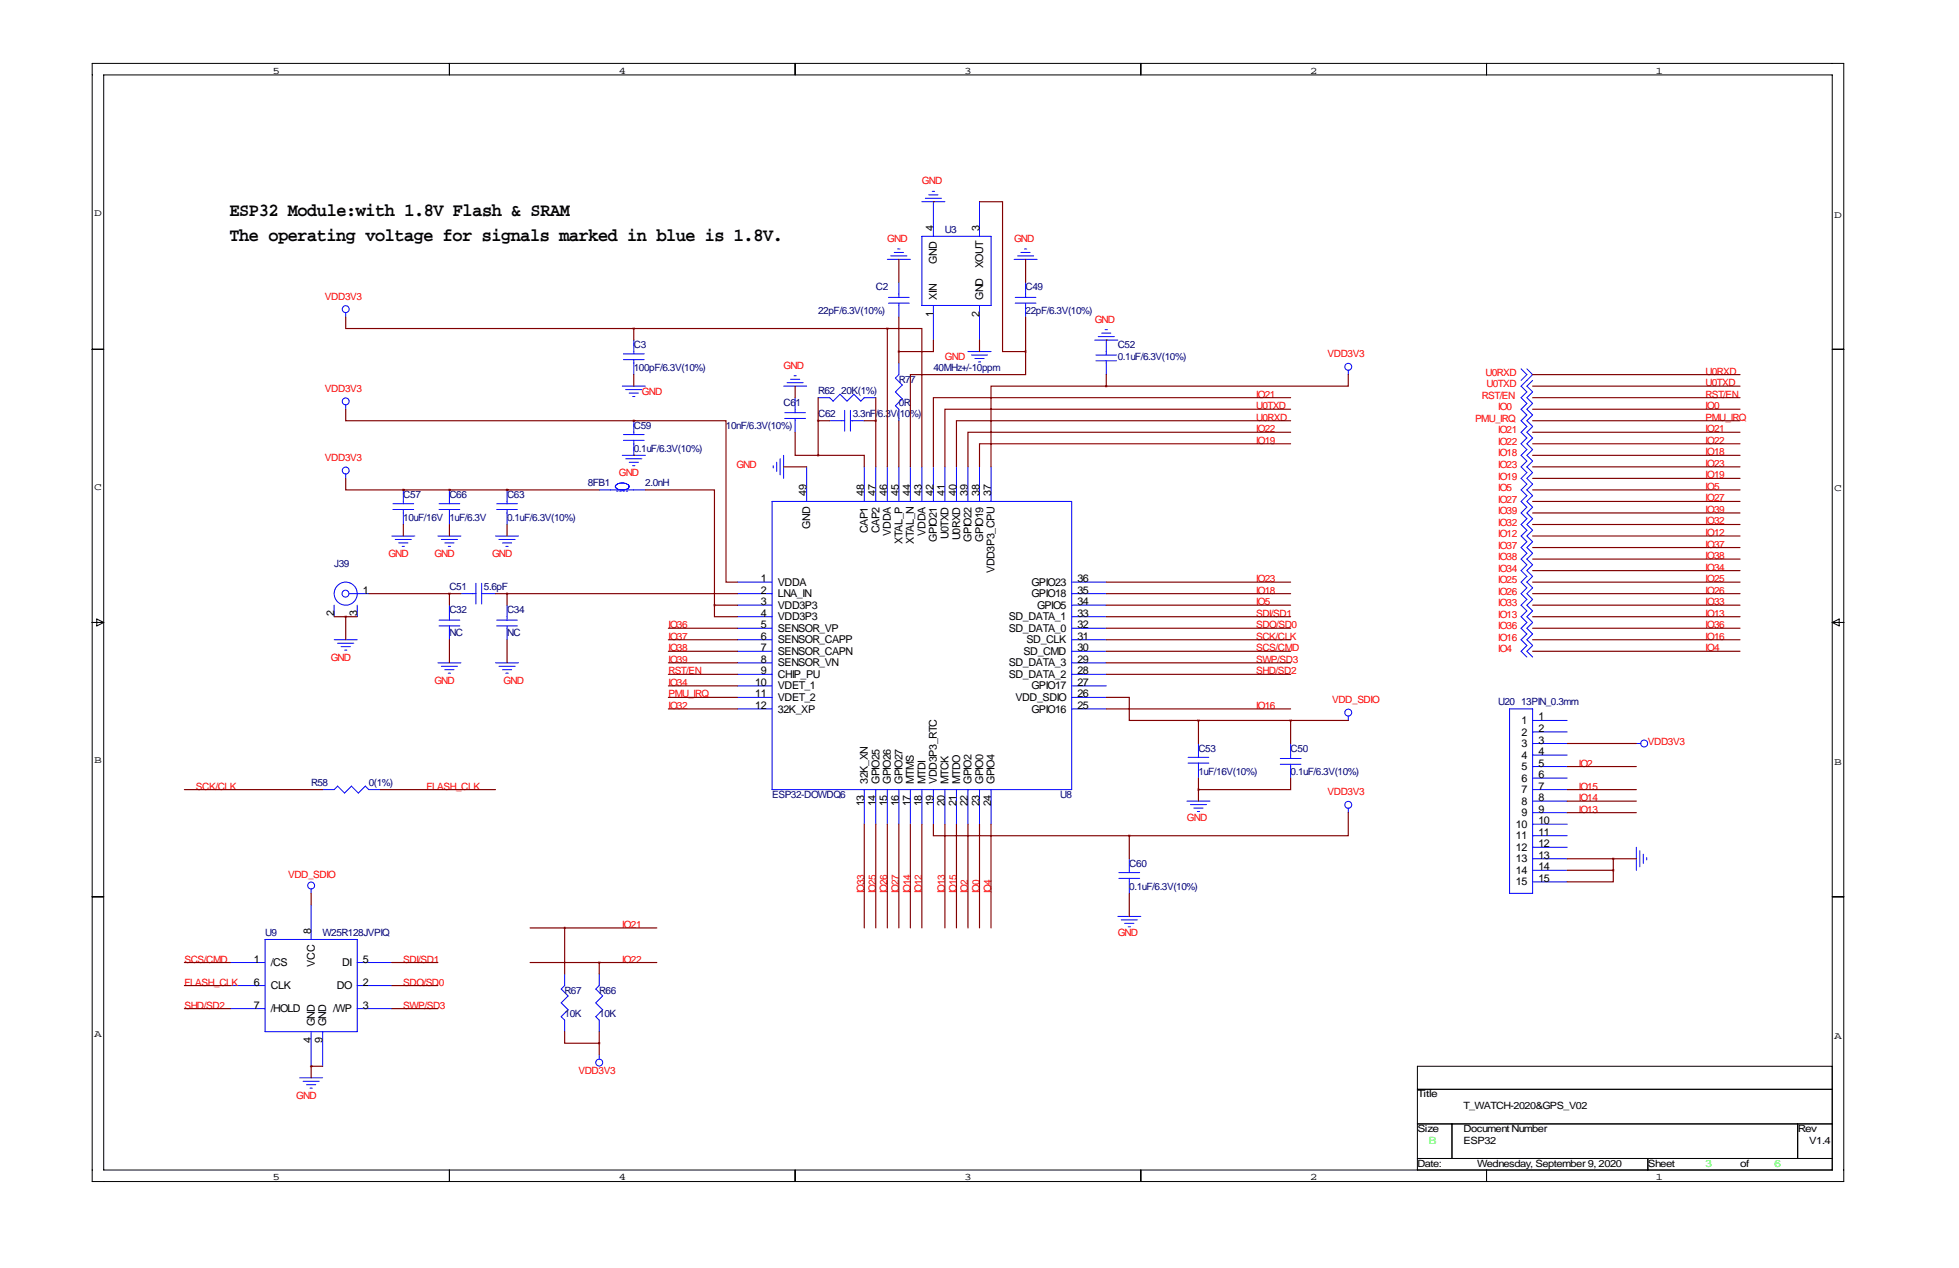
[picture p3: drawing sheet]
<svg xmlns="http://www.w3.org/2000/svg" width="432mm" height="279mm" viewBox="0 0 432 279" stroke-linecap="round" stroke-linejoin="round" font-family="sans-serif">
<g fill="none" stroke="#000" stroke-width=".22">
<path d="M20.3 14h386.1v246.3h-386.1zM22.9 16.5h381v241.3h-381zM99.1 14v2.5M175.3 14v2.5M251.5 14v2.5M327.7 14v2.5M20.3 77h2.6M403.9 77h2.5M20.3 137.2h2.6M21.3 136.4l1.6 .8-1.6 .7zM403.9 137.2h2.5M403.9 137.2l1.5-.8v1.5z"/>
<path d="M20.3 197.6h2.6M403.9 197.6h2.5M403.9 234.9h-91.5v22.9M99.1 257.8v2.5M175.3 257.8v2.5M251.5 257.8v2.5M312.4 240h91.5M312.4 247.6h91.5M312.4 255.3h91.5M320 247.6v7.7M327.7 257.8v2.5M363.2 255.3v2.5"/>
<path d="M396.2 247.6v7.7"/>
</g>
<g fill="none" stroke="#00f" stroke-width=".22">
<path d="M195.6 57.2h5.1M196.3 56.4h3.6M197.1 55.6h2M197.9 54.9h.5M203.2 52.1h15.2v15.2h-15.2zM203.2 44.4h5.1M204 43.7h3.5M204.7 42.9h2.1M205.5 42.2h.5M205.7 44.4v7.7M215.9 44.4v7.7M223.5 57.2h5.1"/>
<path d="M224.3 56.4h3.5M225 55.6h2.1M225.8 54.9h.5M76.2 68.8v1M137.4 79.2h4.6M137.4 78h4.6M139.7 74.9v3.1M139.7 79.2v3.3M195.8 65.5h4.6M195.8 66.8h4.6M198.1 62.2v3.3M198.1 66.8v3"/>
<path d="M205.7 67.3v7.6M213.4 77.5h5M214.1 78.2h3.6M214.9 79h2M215.6 79.8h.6M215.9 67.3v7.6M223.8 65.5h4.5M223.8 66.8h4.5M226.1 62.2v3.3M226.1 66.8v3M241.3 74.9h5.1M241.6 78.2h4.5"/>
<path d="M241.6 79.5h4.5M242.1 74.2h3.5M242.8 73.4h2.1M243.6 72.6h.5M243.8 74.9v3.3M243.8 79.5v3M76.2 89.2v1M137.2 85.1h5M137.4 97h4.6M137.4 95.8h4.6M137.9 85.9h3.6M138.7 86.6h2"/>
<path d="M139.4 87.4h.6M139.7 92.7v3.1M139.7 97v3.3M172.7 85.1h5.1M173 90.9h4.5M173 92.2h4.5M173.5 84.3h3.5M174.2 83.6h2.1M175 82.8h.5M175.3 87.6v3.3M175.3 92.2v3M180.3 87.6h2.6l.7 .8 1.6-1.5 1.5 1.5 1.5-1.5 1.5 1.5 .8-.8h2.5"/>
<path d="M182.9 92.7h3.3M186.2 90.4v4.6M187.5 92.7h3M187.5 90.4v4.6M198.1 80v2.5l-.7 .8 1.5 1.5-1.5 1.6 1.5 1.5-1.5 1.5 .7 .8v2.5M297.2 81.5v1M335.3 81.3l1.2 1.2-1.2 1.3M336.5 81.3l1.3 1.2-2.5 2.6 1.2 1.3-1.2 1.2 1.2 1.3-1.2 1.3 1.2 1.2-1.2 1.3 1.2 1.3-1.2 1.2 1.2 1.3-1.2 1.3 1.2 1.3-1.2 1.2 1.2 1.3-1.2 1.3 1.2 1.2-1.2 1.3 1.2 1.3-1.2 1.2 1.2 1.3-1.2 1.3 1.2 1.3-1.2 1.2 1.2 1.3-1.2 1.3 1.2 1.2-1.2 1.3 1.2 1.3-1.2 1.3 1.2 1.2-1.2 1.3 1.2 1.3-1.2 1.2 1.2 1.3-1.2 1.3 1.2 1.2-1.2 1.3 1.2 1.3-1.2 1.2 1.2 1.3-1.2 1.3 1.2 1.3-1.2 1.2 1.2 1.3-1.2 1.3 1.2 1.2-1.2 1.3 1.2 1.3M337.8 83.8l-1.3 1.3 1.3 1.3-1.3 1.2 1.3 1.3-1.3 1.3 1.3 1.2-1.3 1.3 1.3 1.3-1.3 1.2 1.3 1.3-1.3 1.3 1.3 1.3-1.3 1.2 1.3 1.3-1.3 1.3 1.3 1.2-1.3 1.3 1.3 1.3-1.3 1.2 1.3 1.3-1.3 1.3 1.3 1.3-1.3 1.2 1.3 1.3-1.3 1.3 1.3 1.2-1.3 1.3 1.3 1.3-1.3 1.3 1.3 1.2-1.3 1.3 1.3 1.3-1.3 1.2 1.3 1.3-1.3 1.3 1.3 1.2-1.3 1.3 1.3 1.3-1.3 1.2 1.3 1.3-1.3 1.3 1.3 1.3-1.3 1.2 1.3 1.3-1.3 1.3 1.3 1.2-1.3 1.3 1.3 1.3M76.2 104.4v1M86.4 118.1h5M86.6 112.3h4.6"/>
<path d="M86.6 111h4.6M87.1 118.9h3.6M87.9 119.6h2M88.9 107.9v3.1M88.9 112.3v3.3M96.5 118.1h5.1M96.8 112.3h4.5M96.8 111h4.5M97.3 118.9h3.5M98 119.6h2.1M99.1 107.9v3.1M99.1 112.3v3.3"/>
<path d="M109.2 118.1h5.1M109.5 112.3h4.5M109.5 111h4.5M110 118.9h3.5M110.7 119.6h2.1M111.8 107.9v3.1M111.8 112.3v3.3M132.1 107.9h10.1M136.9 107.9h-.3a.68 .68 0 0 1-.8-.4 .68 .68 0 0 1 .3-.9 1.87 1.87 0 0 1 2.6 .6l-.4 .5-.9 .2M137.2 100.3h5M137.9 101.1h3.6M138.7 101.9h2"/>
<path d="M139.4 102.6h.6M170.2 110.5h66v63.5h-66zM170.4 102.6v.5M171.2 101.9v2M172 101.1v3.5M172.7 100.3v5.1M177.8 102.9v7.6M190.5 102.9v7.6M193 102.9v7.6M195.6 102.9v7.6M198.1 102.9v7.6M200.7 102.9v7.6"/>
<path d="M203.2 102.9v7.6M205.7 102.9v7.6M208.3 102.9v7.6M210.8 102.9v7.6M213.4 102.9v7.6M215.9 102.9v7.6M218.4 102.9v7.6M73.7 133.3v2.6M77 130.8h4.3M78.7 133.3v2.6M88.6 120.4h.6M96.8 136.7h4.5"/>
<path d="M96.8 137.9h4.5M98.8 120.4h.5M99.1 133.3v3.4M99.1 137.9v3.1M101.6 130.8h3.3M104.9 128.5v4.6M106.2 130.8h3M106.2 128.5v4.6M109.5 136.7h4.5M109.5 137.9h4.5M111.5 120.4h.5M111.8 133.3v3.4"/>
<path d="M111.8 137.9v3.1M162.6 130.8h7.6M162.6 128.3h7.6M162.6 133.3h7.6M162.6 135.9h7.6M162.6 138.4h7.6M236.2 130.8h7.6M236.2 128.3h7.6M236.2 133.3h7.6M236.2 135.9h7.6M236.2 138.4h7.6M73.7 141h5"/>
<path d="M74.4 141.7h3.6M75.2 142.5h2M75.9 143.3h.6M96.5 146h5.1M97.3 146.8h3.5M98 147.6h2.1M98.8 148.3h.5M109.2 146h5.1M110 146.8h3.5M110.7 147.6h2.1M111.5 148.3h.5M162.6 156.2h7.6"/>
<path d="M162.6 141h7.6M162.6 143.5h7.6M162.6 146h7.6M162.6 148.6h7.6M162.6 151.1h7.6M162.6 153.7h7.6M236.2 156.2h7.6M236.2 141h7.6M236.2 143.5h7.6M236.2 146h7.6M236.2 148.6h7.6M236.2 151.1h7.6"/>
<path d="M236.2 153.7h7.6M297.2 157.7v1.1M332.7 156.2h5.1v40.6h-5.1zM337.8 158.8h7.6M71.1 174h2.6l.7-.8 1.5 1.6 1.6-1.6 1.5 1.6 1.5-1.6 .8 .8h2.5M190.5 174v7.6M193 174v7.6M195.6 174v7.6M198.1 174v7.6M200.7 174v7.6M203.2 174v7.6M205.7 174v7.6"/>
<path d="M208.3 174v7.6M210.8 174v7.6M213.4 174v7.6M215.9 174v7.6M218.4 174v7.6M261.6 176.5h5.1M261.9 168.1h4.5M261.9 166.9h4.5M262.4 177.3h3.5M263.1 178.1h2.1M263.9 178.8h.5M264.2 163.8v3.1"/>
<path d="M264.2 168.1v3.3M282.2 167.1h4.6M282.2 168.4h4.6M284.5 163.8v3.3M284.5 168.4v3M297.2 178.1v1M337.8 161.3h7.6M337.8 163.8h7.6M337.8 166.4h7.6M337.8 168.9h7.6M337.8 171.4h7.6M337.8 174h7.6"/>
<path d="M337.8 176.5h7.6M337.8 179.1h7.6M360.7 163.8h1M68.6 195.8v1M68.6 199.4v7.6M246.6 193.5h4.6M246.6 192.3h4.6M248.9 189.2v3.1M248.9 193.5v3.3M337.8 181.6h7.6M337.8 184.1h7.6M337.8 186.7h7.6"/>
<path d="M337.8 189.2h7.6M337.8 191.8h7.6M337.8 194.3h7.6M360.7 186.7v5.1M361.4 187.5v3.5M362.2 188.2v2M363 189v.5M50.8 212.1h7.6M50.8 217.2h7.6M58.4 207h20.3v20.3h-20.3zM78.7 212.1h7.7M78.7 217.2h7.7"/>
<path d="M124.5 214.6v2.6l-.8 .7 1.5 1.6-1.5 1.5 1.5 1.5-1.5 1.5 .8 .8v2.5M132.1 214.6v2.6l-.8 .7 1.5 1.6-1.5 1.5 1.5 1.5-1.5 1.5 .8 .8v2.5M246.4 201.9h5.1M247.1 202.7h3.6M247.9 203.5h2M248.7 204.2h.5M50.8 222.2h7.6M66 237.5h5.1M66.8 238.3h3.6M67.6 239h2M68.3 239.8h.5M68.6 227.3v7.6"/>
<path d="M71.1 227.3v7.6M78.7 222.2h7.7M132.1 232.4v1"/>
<circle cx="76.2" cy="68.1" r=".76"/>
<circle cx="76.2" cy="88.4" r=".76"/>
<circle cx="297.2" cy="80.8" r=".76"/>
<circle cx="76.2" cy="103.7" r=".76"/>
<circle cx="76.1" cy="130.8" r=".76"/>
<circle cx="76.2" cy="130.8" r="2.54"/>
<circle cx="297.2" cy="157" r=".76"/>
<circle cx="297.2" cy="177.3" r=".76"/>
<circle cx="362.4" cy="163.8" r=".76"/>
<circle cx="68.6" cy="195.1" r=".76"/>
<circle cx="132.1" cy="234.1" r=".76"/>
</g>
<path d="M135.9 108.2h2.5" fill="none" stroke="#00f" stroke-width=".22" stroke-dasharray=".4 .4"/>
<g fill="none" stroke="#800000" stroke-width=".25">
<path d="M198.1 57.2v5M205.7 44.4h.1M215.9 44.4h5.1v33.1h5.1M226.1 57.2v5M76.2 69.8v2.6h63.5M139.7 72.4v2.5M139.7 72.4h55.9M195.6 72.4h7.6v30.5M195.6 72.4v30.5M198.1 69.8v10.2M205.7 74.9v2.6h-7.6M215.9 74.9v2.6"/>
<path d="M226.1 77.5v5h-25.4v20.4M226.1 69.8v7.7M243.8 74.9h.1M76.2 90.2v2.5h63.5M139.7 92.7h20.3v35.6h2.6M139.7 92.7h.1M139.7 82.5v2.6M175.3 95.2v5.1h5M175.3 85.1v2.5M180.3 92.7h2.6M180.3 87.6v12.7M190.5 92.7h2.5"/>
<path d="M193 87.6v15.3M198.1 92.7v10.2M243.8 85.1h-25.4v17.8M243.8 82.5v2.6M284.5 97.8h-68.6v5.1M284.5 90.2h-76.2v12.7M284.5 92.7h-73.7v10.2M284.5 95.2h-71.1v7.7M284.5 87.6h-78.8v15.3M297.2 82.5v2.6h-53.4M337.8 92.7h45.7M337.8 85.1h45.7"/>
<path d="M337.8 82.5h45.7M337.8 87.6h45.7M337.8 90.2h45.7M337.8 97.8h45.7M337.8 95.2h45.7M76.2 105.4v2.5h12.7M88.9 107.9h.1M88.9 107.9h43.2M88.9 115.6v2.5M99.1 107.9h.1M99.1 115.6v2.5M111.8 107.9h.1"/>
<path d="M111.8 115.6v2.5M139.7 100.3h.1M142.2 107.9h15.3v25.4M172.7 102.9h5.1M180.3 100.3h10.2v2.6M337.8 105.4h45.7M337.8 100.3h45.7M337.8 102.9h45.7M337.8 113h45.7M337.8 107.9h45.7M337.8 110.5h45.7M337.8 115.6h45.7"/>
<path d="M337.8 118.1h45.7M73.7 135.9h5M76.2 135.9v5.1M81.3 130.8h20.3M99.1 130.8v2.5M109.2 130.8h53.4M111.8 130.8v2.5M147.3 138.4h15.3M157.5 133.3v2.6h5.1M157.5 133.3h5.1M243.8 130.8h40.7M243.8 128.3h40.7"/>
<path d="M243.8 133.3h40.7M243.8 138.4h40.7M243.8 135.9h40.7M337.8 130.8h45.7M337.8 128.3h45.7M337.8 133.3h45.7M337.8 123.2h45.7M337.8 120.7h45.7M337.8 125.7h45.7M337.8 138.4h45.7M337.8 135.9h45.7M99.1 141v5"/>
<path d="M111.8 141v5M147.3 153.7h15.3M147.3 143.5h15.3M147.3 141h15.3M147.3 146h15.3M147.3 148.6h15.3M147.3 156.2h15.3M147.3 151.1h15.3M243.8 153.7h5.1v5.1h15.3M243.8 143.5h40.7M243.8 141h40.7M243.8 146h40.7"/>
<path d="M243.8 148.6h40.7M243.8 156.2h40.7M264.2 158.8h33M264.2 158.8v5M284.5 158.8v5M337.8 143.5h45.7M337.8 141h45.7M40.6 174h30.5M83.8 174h25.4M264.2 171.4v5.1M284.5 171.4v2.6h-20.3M297.2 179.1v5h-48.3"/>
<path d="M345.4 174h15.3M345.4 176.5h15.3M345.4 168.9h15.3M345.4 179.1h15.3M345.4 163.8h15.3M68.6 196.8v2.6M190.5 181.6v22.9M193 181.6v22.9M195.6 181.6v22.9M198.1 181.6v22.9M200.7 181.6v22.9M203.2 181.6v22.9"/>
<path d="M205.7 181.6v2.5h43.2M208.3 181.6v22.9M210.8 181.6v22.9M213.4 181.6v22.9M215.9 181.6v22.9M218.4 181.6v22.9M248.9 184.1v5.1M248.9 196.8v5.1M345.4 189.2h15.3M345.4 191.8h10.2M355.6 191.8v2.5h-10.2M355.6 189.2v2.6"/>
<path d="M40.6 212.1h10.2M40.6 217.2h10.2M86.4 212.1h10.1M86.4 217.2h10.1M116.8 212.1h28M116.8 204.5h28M124.5 204.5v10.1M132.1 212.1v2.5M40.6 222.2h10.2M68.6 234.9h.1M68.6 234.9v2.6M68.6 234.9h2.5"/>
<path d="M86.4 222.2h10.1M124.5 227.3v2.6h7.6M132.1 227.3v5.1"/>
</g>
<path d="M99 130.8a.05 .05 0 0 0 .1 0 .05 .05 0 0 0-.1 0zM226 77.5a.05 .05 0 0 0 .1 0 .05 .05 0 0 0-.1 0zM111.7 130.8a.05 .05 0 0 0 .1 0 .05 .05 0 0 0-.1 0zM193 92.7a.05 .05 0 0 0 .1 0 .05 .05 0 0 0-.1 0zM180.3 100.3a.05 .05 0 0 0 .1 0 .05 .05 0 0 0-.1 0zM180.3 92.7a.05 .05 0 0 0 .1 0 .05 .05 0 0 0-.1 0zM264.1 158.8a.05 .05 0 0 0 .1 0 .05 .05 0 0 0-.1 0zM264.1 174a.05 .05 0 0 0 .1 0 .05 .05 0 0 0-.1 0zM243.8 85.1a.05 .05 0 0 0 .1 0 .05 .05 0 0 0-.1 0zM111.7 108a.05 .05 0 0 0 .1 0 .05 .05 0 0 0-.1 0zM99 108a.05 .05 0 0 0 .1 0 .05 .05 0 0 0-.1 0zM124.4 204.5a.05 .05 0 0 0 .1 0 .05 .05 0 0 0-.1 0z" fill="#800000" stroke="#800000" stroke-width=".51"/>
<g font-size="4.1">
<text x="50.6" y="47.7">ESP32 Module:with 1.8V Flash &amp; SRAM</text>
<text x="50.6" y="53.1">The operating voltage for signals marked in blue is 1.8V.</text>
</g>
<g font-size="2.4">
<text x="205.7" y="50.8" transform="rotate(-90 205.7 50.8)">4</text>
<text x="215.9" y="50.8" transform="rotate(-90 215.9 50.8)">3</text>
<text x="206.5" y="58.1" transform="rotate(-90 206.5 58.1)">GND</text>
<text x="216.7" y="59.1" transform="rotate(-90 216.7 59.1)">XOUT</text>
<text x="205.7" y="69.8" transform="rotate(-90 205.7 69.8)">1</text>
<text x="206.5" y="66" transform="rotate(-90 206.5 66)">XIN</text>
<text x="215.9" y="69.8" transform="rotate(-90 215.9 69.8)">2</text>
<text x="216.7" y="66" transform="rotate(-90 216.7 66)">GND</text>
<text x="177.8" y="109.2" transform="rotate(-90 177.8 109.2)">49</text>
<text x="190.5" y="109.2" transform="rotate(-90 190.5 109.2)">48</text>
<text x="193" y="109.2" transform="rotate(-90 193 109.2)">47</text>
<text x="195.6" y="109.2" transform="rotate(-90 195.6 109.2)">46</text>
<text x="198.1" y="109.2" transform="rotate(-90 198.1 109.2)">45</text>
<text x="200.7" y="109.2" transform="rotate(-90 200.7 109.2)">44</text>
<text x="203.2" y="109.2" transform="rotate(-90 203.2 109.2)">43</text>
<text x="205.7" y="109.2" transform="rotate(-90 205.7 109.2)">42</text>
<text x="208.3" y="109.2" transform="rotate(-90 208.3 109.2)">41</text>
<text x="210.8" y="109.2" transform="rotate(-90 210.8 109.2)">40</text>
<text x="213.4" y="109.2" transform="rotate(-90 213.4 109.2)">39</text>
<text x="215.9" y="109.2" transform="rotate(-90 215.9 109.2)">38</text>
<text x="218.4" y="109.2" transform="rotate(-90 218.4 109.2)">37</text>
<text x="178.6" y="116.5" transform="rotate(-90 178.6 116.5)">GND</text>
<text x="191.3" y="117.6" transform="rotate(-90 191.3 117.6)">CAP1</text>
<text x="193.8" y="117.6" transform="rotate(-90 193.8 117.6)">CAP2</text>
<text x="196.4" y="118" transform="rotate(-90 196.4 118)">VDDA</text>
<text x="198.9" y="119.9" transform="rotate(-90 198.9 119.9)">XTAL_P</text>
<text x="201.5" y="119.9" transform="rotate(-90 201.5 119.9)">XTAL_N</text>
<text x="204" y="118" transform="rotate(-90 204 118)">VDDA</text>
<text x="206.5" y="119.3" transform="rotate(-90 206.5 119.3)">GPIO21</text>
<text x="209.1" y="118.8" transform="rotate(-90 209.1 118.8)">U0TXD</text>
<text x="211.6" y="119.1" transform="rotate(-90 211.6 119.1)">U0RXD</text>
<text x="214.2" y="119.3" transform="rotate(-90 214.2 119.3)">GPIO22</text>
<text x="216.7" y="119.3" transform="rotate(-90 216.7 119.3)">GPIO19</text>
<text x="80" y="130.8">1</text>
<text x="167.7" y="128.3">1</text>
<text x="167.7" y="130.8">2</text>
<text x="171.4" y="129.1">VDDA</text>
<text x="171.4" y="131.6">LNA_IN</text>
<text x="219.2" y="126.3" transform="rotate(-90 219.2 126.3)">VDD3P3_CPU</text>
<text x="227.4" y="131.6">GPIO18</text>
<text x="227.4" y="129.1">GPIO23</text>
<text x="237.5" y="130.8">35</text>
<text x="237.5" y="128.3">36</text>
<text x="73.7" y="135.8" transform="rotate(-90 73.7 135.8)">2</text>
<text x="78.7" y="135.8" transform="rotate(-90 78.7 135.8)">3</text>
<text x="167.7" y="133.3">3</text>
<text x="167.7" y="135.9">4</text>
<text x="171.4" y="134.1">VDD3P3</text>
<text x="171.4" y="136.7">VDD3P3</text>
<text x="222.4" y="136.7">SD_DATA_1</text>
<text x="228.6" y="134.1">GPIO5</text>
<text x="237.5" y="135.9">33</text>
<text x="237.5" y="133.3">34</text>
<text x="167.7" y="138.4">5</text>
<text x="167.7" y="141">6</text>
<text x="167.7" y="143.5">7</text>
<text x="171.4" y="139.2">SENSOR_VP</text>
<text x="171.4" y="141.8">SENSOR_CAPP</text>
<text x="222.4" y="139.2">SD_DATA_0</text>
<text x="226.3" y="141.8">SD_CLK</text>
<text x="237.5" y="143.5">30</text>
<text x="237.5" y="141">31</text>
<text x="237.5" y="138.4">32</text>
<text x="167.7" y="146">8</text>
<text x="167.7" y="148.6">9</text>
<text x="171.4" y="144.3">SENSOR_CAPN</text>
<text x="171.4" y="146.8">SENSOR_VN</text>
<text x="171.4" y="149.4">CHIP_PU</text>
<text x="222.4" y="149.4">SD_DATA_2</text>
<text x="222.4" y="146.8">SD_DATA_3</text>
<text x="225.6" y="144.3">SD_CMD</text>
<text x="237.5" y="148.6">28</text>
<text x="237.5" y="146">29</text>
<text x="166.5" y="151.1">10</text>
<text x="166.5" y="153.7">11</text>
<text x="171.4" y="151.9">VDET_1</text>
<text x="171.4" y="154.5">VDET_2</text>
<text x="223.8" y="154.5">VDD_SDIO</text>
<text x="227.4" y="151.9">GPIO17</text>
<text x="237.5" y="153.7">26</text>
<text x="237.5" y="151.1">27</text>
<text x="166.5" y="156.2">12</text>
<text x="171.4" y="157">32K_XP</text>
<text x="227.4" y="157">GPIO16</text>
<text x="237.5" y="156.2">25</text>
<text x="335.3" y="159.5">1</text>
<text x="339.1" y="158.8">1</text>
<text x="339.1" y="161.3">2</text>
<text x="335.3" y="162.1">2</text>
<text x="335.3" y="164.6">3</text>
<text x="335.3" y="167.2">4</text>
<text x="339.1" y="163.8">3</text>
<text x="339.1" y="166.4">4</text>
<text x="191.3" y="172.7" transform="rotate(-90 191.3 172.7)">32K_XN</text>
<text x="193.8" y="172.7" transform="rotate(-90 193.8 172.7)">GPIO25</text>
<text x="196.4" y="172.7" transform="rotate(-90 196.4 172.7)">GPIO26</text>
<text x="198.9" y="172.7" transform="rotate(-90 198.9 172.7)">GPIO27</text>
<text x="201.5" y="172.7" transform="rotate(-90 201.5 172.7)">MTMS</text>
<text x="204" y="172.7" transform="rotate(-90 204 172.7)">MTDI</text>
<text x="206.5" y="172.7" transform="rotate(-90 206.5 172.7)">VDD3P3_RTC</text>
<text x="209.1" y="172.7" transform="rotate(-90 209.1 172.7)">MTCK</text>
<text x="211.6" y="172.7" transform="rotate(-90 211.6 172.7)">MTDO</text>
<text x="214.2" y="172.7" transform="rotate(-90 214.2 172.7)">GPIO2</text>
<text x="216.7" y="172.7" transform="rotate(-90 216.7 172.7)">GPIO0</text>
<text x="219.2" y="172.7" transform="rotate(-90 219.2 172.7)">GPIO4</text>
<text x="335.3" y="169.7">5</text>
<text x="335.3" y="172.2">6</text>
<text x="339.1" y="168.9">5</text>
<text x="339.1" y="171.4">6</text>
<text x="339.1" y="174">7</text>
<text x="190.5" y="177.7" transform="rotate(-90 190.5 177.7)">13</text>
<text x="193" y="177.7" transform="rotate(-90 193 177.7)">14</text>
<text x="195.6" y="177.7" transform="rotate(-90 195.6 177.7)">15</text>
<text x="198.1" y="177.7" transform="rotate(-90 198.1 177.7)">16</text>
<text x="200.7" y="177.7" transform="rotate(-90 200.7 177.7)">17</text>
<text x="203.2" y="177.7" transform="rotate(-90 203.2 177.7)">18</text>
<text x="205.7" y="177.7" transform="rotate(-90 205.7 177.7)">19</text>
<text x="208.3" y="177.7" transform="rotate(-90 208.3 177.7)">20</text>
<text x="210.8" y="177.7" transform="rotate(-90 210.8 177.7)">21</text>
<text x="213.4" y="177.7" transform="rotate(-90 213.4 177.7)">22</text>
<text x="215.9" y="177.7" transform="rotate(-90 215.9 177.7)">23</text>
<text x="218.4" y="177.7" transform="rotate(-90 218.4 177.7)">24</text>
<text x="335.3" y="174.8">7</text>
<text x="335.3" y="177.3">8</text>
<text x="335.3" y="179.9">9</text>
<text x="339.1" y="176.5">8</text>
<text x="339.1" y="179.1">9</text>
<text x="334.1" y="182.4">10</text>
<text x="334.1" y="184.9">11</text>
<text x="339.1" y="181.6">10</text>
<text x="339.1" y="184.1">11</text>
<text x="334.1" y="187.5">12</text>
<text x="334.1" y="190">13</text>
<text x="339.1" y="186.7">12</text>
<text x="339.1" y="189.2">13</text>
<text x="339.1" y="191.8">14</text>
<text x="334.1" y="192.6">14</text>
<text x="334.1" y="195.1">15</text>
<text x="339.1" y="194.3">15</text>
<text x="68.6" y="205.7" transform="rotate(-90 68.6 205.7)">8</text>
<text x="55.9" y="212.1">1</text>
<text x="59.7" y="212.9">/CS</text>
<text x="69.4" y="213" transform="rotate(-90 69.4 213)">VCC</text>
<text x="75.4" y="212.9">DI</text>
<text x="80" y="212.1">5</text>
<text x="55.9" y="217.2">6</text>
<text x="59.7" y="218">CLK</text>
<text x="74.2" y="218">DO</text>
<text x="80" y="217.2">2</text>
<text x="55.9" y="222.2">7</text>
<text x="59.7" y="223">/HOLD</text>
<text x="69.4" y="226.1" transform="rotate(-90 69.4 226.1)">GND</text>
<text x="71.9" y="226.1" transform="rotate(-90 71.9 226.1)">GND</text>
<text x="73.4" y="223">/WP</text>
<text x="80" y="222.2">3</text>
<text x="68.6" y="229.8" transform="rotate(-90 68.6 229.8)">4</text>
<text x="71.1" y="229.8" transform="rotate(-90 71.1 229.8)">9</text>
</g>
<g font-size="2.2">
<text x="60.1" y="16.3">5</text>
<text x="136.3" y="16.3">4</text>
<text x="212.5" y="16.3">3</text>
<text x="288.7" y="16.3">2</text>
<text x="364.9" y="16.3">1</text>
<text x="20.7" y="47.5">D</text>
<text x="404.3" y="48">D</text>
<text x="20.7" y="107.9">C</text>
<text x="404.3" y="108.2">C</text>
<text x="20.7" y="168.1">B</text>
<text x="404.3" y="168.7">B</text>
<text x="20.7" y="228.6">A</text>
<text x="404.3" y="228.9">A</text>
<text x="312.4" y="241.8">Title</text>
<text x="322.6" y="244.3">T_WATCH-2020&amp;GPS_V02</text>
<text x="312.4" y="249.4">Size</text>
<text x="322.6" y="252">ESP32</text>
<text x="322.6" y="249.4">Document Number</text>
<text x="396.2" y="249.4">Rev</text>
<text x="398.8" y="252">V1.4</text>
<text x="312.4" y="257">Date:</text>
<text x="325.6" y="257">Wednesday, September 9, 2020</text>
<text x="363.2" y="257">Sheet</text>
<text x="383.5" y="257">of</text>
<text x="60.1" y="260.1">5</text>
<text x="136.3" y="260.1">4</text>
<text x="212.5" y="260.1">3</text>
<text x="288.7" y="260.1">2</text>
<text x="364.9" y="260.1">1</text>
</g>
<g font-size="2.2" fill="#f00">
<text x="203.2" y="40.6">GND</text>
<text x="195.6" y="53.3">GND</text>
<text x="223.5" y="53.3">GND</text>
<text x="71.6" y="66">VDD3V3</text>
<text x="241.3" y="71.1">GND</text>
<text x="172.7" y="81.3">GND</text>
<text x="208.3" y="79.2">GND</text>
<text x="292.6" y="78.7">VDD3V3</text>
<text x="327.4" y="82.8">U0RXD</text>
<text x="375.9" y="82.5">U0RXD</text>
<text x="71.6" y="86.4">VDD3V3</text>
<text x="141.5" y="87.1">GND</text>
<text x="276.9" y="87.6">IO21</text>
<text x="326.6" y="87.9">RST/EN</text>
<text x="327.7" y="85.3">U0TXD</text>
<text x="375.9" y="85.1">U0TXD</text>
<text x="375.9" y="87.6">RST/EN</text>
<text x="276.9" y="90.2">U0TXD</text>
<text x="276.9" y="92.7">U0RXD</text>
<text x="276.9" y="95.2">IO22</text>
<text x="325.1" y="93">PMU_IRQ</text>
<text x="330.2" y="95.5">IO21</text>
<text x="330.2" y="90.4">IO0</text>
<text x="375.9" y="92.7">PMU_IRQ</text>
<text x="375.9" y="90.2">IO0</text>
<text x="375.9" y="95.2">IO21</text>
<text x="71.6" y="101.6">VDD3V3</text>
<text x="276.9" y="97.8">IO19</text>
<text x="330.2" y="100.6">IO18</text>
<text x="330.2" y="98">IO22</text>
<text x="375.9" y="100.3">IO18</text>
<text x="375.9" y="97.8">IO22</text>
<text x="136.4" y="104.9">GND</text>
<text x="162.3" y="103.1">GND</text>
<text x="330.2" y="103.1">IO23</text>
<text x="330.2" y="105.7">IO19</text>
<text x="375.9" y="105.4">IO19</text>
<text x="375.9" y="102.9">IO23</text>
<text x="375.9" y="107.9">IO5</text>
<text x="330.2" y="108.2">IO5</text>
<text x="330.2" y="110.7">IO27</text>
<text x="330.2" y="113.3">IO39</text>
<text x="375.9" y="113">IO39</text>
<text x="375.9" y="110.5">IO27</text>
<text x="330.2" y="118.4">IO12</text>
<text x="330.2" y="115.8">IO32</text>
<text x="375.9" y="115.6">IO32</text>
<text x="375.9" y="118.1">IO12</text>
<text x="85.6" y="122.7">GND</text>
<text x="95.8" y="122.7">GND</text>
<text x="108.5" y="122.7">GND</text>
<text x="330.2" y="120.9">IO37</text>
<text x="330.2" y="123.4">IO38</text>
<text x="330.2" y="126">IO34</text>
<text x="375.9" y="123.2">IO38</text>
<text x="375.9" y="120.7">IO37</text>
<text x="375.9" y="125.7">IO34</text>
<text x="276.9" y="130.8">IO18</text>
<text x="276.9" y="128.3">IO23</text>
<text x="330.2" y="128.5">IO25</text>
<text x="330.2" y="131.1">IO26</text>
<text x="375.9" y="130.8">IO26</text>
<text x="375.9" y="128.3">IO25</text>
<text x="276.9" y="133.3">IO5</text>
<text x="276.9" y="135.9">SDI/SD1</text>
<text x="330.2" y="133.6">IO33</text>
<text x="330.2" y="136.1">IO13</text>
<text x="375.9" y="133.3">IO33</text>
<text x="375.9" y="135.9">IO13</text>
<text x="147.3" y="143.5">IO38</text>
<text x="147.3" y="141">IO37</text>
<text x="147.3" y="138.4">IO36</text>
<text x="276.9" y="141">SCK/CLK</text>
<text x="276.9" y="143.5">SCS/CMD</text>
<text x="276.9" y="138.4">SDO/SD0</text>
<text x="330.2" y="138.7">IO36</text>
<text x="330.2" y="141.2">IO16</text>
<text x="330.2" y="143.8">IO4</text>
<text x="375.9" y="138.4">IO36</text>
<text x="375.9" y="141">IO16</text>
<text x="375.9" y="143.5">IO4</text>
<text x="72.9" y="145.5">GND</text>
<text x="147.3" y="146">IO39</text>
<text x="147.3" y="148.6">RST/EN</text>
<text x="276.9" y="148.6">SHD/SD2</text>
<text x="276.9" y="146">SWP/SD3</text>
<text x="95.8" y="150.6">GND</text>
<text x="111" y="150.6">GND</text>
<text x="147.3" y="153.7">PMU_IRQ</text>
<text x="147.3" y="151.1">IO34</text>
<text x="293.6" y="154.9">VDD_SDIO</text>
<text x="147.3" y="156.2">IO32</text>
<text x="276.9" y="156.2">IO16</text>
<text x="363.2" y="164.1">VDD3V3</text>
<text x="43.2" y="174">SCK/CLK</text>
<text x="94" y="174">FLASH_CLK</text>
<text x="348" y="168.9">IO2</text>
<text x="348" y="174">IO15</text>
<text x="292.6" y="175.3">VDD3V3</text>
<text x="348" y="176.5">IO14</text>
<text x="348" y="179.1">IO13</text>
<text x="261.6" y="180.8">GND</text>
<text x="63.5" y="193.5">VDD_SDIO</text>
<text x="190.5" y="196.8" transform="rotate(-90 190.5 196.8)">IO33</text>
<text x="193" y="196.8" transform="rotate(-90 193 196.8)">IO25</text>
<text x="195.6" y="196.8" transform="rotate(-90 195.6 196.8)">IO26</text>
<text x="198.1" y="196.8" transform="rotate(-90 198.1 196.8)">IO27</text>
<text x="200.7" y="196.8" transform="rotate(-90 200.7 196.8)">IO14</text>
<text x="203.2" y="196.8" transform="rotate(-90 203.2 196.8)">IO12</text>
<text x="208.3" y="196.8" transform="rotate(-90 208.3 196.8)">IO13</text>
<text x="210.8" y="196.8" transform="rotate(-90 210.8 196.8)">IO15</text>
<text x="213.4" y="196.8" transform="rotate(-90 213.4 196.8)">IO2</text>
<text x="215.9" y="196.8" transform="rotate(-90 215.9 196.8)">IO0</text>
<text x="218.4" y="196.8" transform="rotate(-90 218.4 196.8)">IO4</text>
<text x="137.2" y="204.5">IO21</text>
<text x="246.4" y="206.2">GND</text>
<text x="40.6" y="212.1">SCS/CMD</text>
<text x="88.9" y="212.1">SDI/SD1</text>
<text x="137.2" y="212.1">IO22</text>
<text x="40.6" y="217.2">FLASH_CLK</text>
<text x="88.9" y="217.2">SDO/SD0</text>
<text x="40.6" y="222.2">SHD/SD2</text>
<text x="88.9" y="222.2">SWP/SD3</text>
<text x="127.5" y="236.7">VDD3V3</text>
<text x="65.3" y="242.1">GND</text>
</g>
<g font-size="2.2" fill="#000080">
<text x="208.3" y="51.3">U3</text>
<text x="193" y="64">C2</text>
<text x="226.1" y="64">C49</text>
<text x="180.3" y="69.1">22pF/6.3V(10%)</text>
<text x="226.1" y="69.1">22pF/6.3V(10%)</text>
<text x="139.7" y="76.7">C3</text>
<text x="246.4" y="76.7">C52</text>
<text x="139.7" y="81.8">100pF/6.3V(10%)</text>
<text x="205.7" y="81.8">40MHz+/-10ppm</text>
<text x="246.4" y="79.2">0.1uF/6.3V(10%)</text>
<text x="172.7" y="89.4">C61</text>
<text x="180.3" y="86.9">R62</text>
<text x="185.4" y="86.9">20K(1%)</text>
<text x="198.1" y="84.3">R77</text>
<text x="198.1" y="89.4">0R</text>
<text x="139.7" y="94.5">C59</text>
<text x="160" y="94.5">10nF/6.3V(10%)</text>
<text x="180.3" y="91.9">C62</text>
<text x="188" y="91.9">3.3nF/6.3V(10%)</text>
<text x="139.7" y="99.6">0.1uF/6.3V(10%)</text>
<text x="129.5" y="107.2">8FB1</text>
<text x="142.2" y="107.2">2.0nH</text>
<text x="88.9" y="109.7">C57</text>
<text x="99.1" y="109.7">C66</text>
<text x="111.8" y="109.7">C63</text>
<text x="88.9" y="114.8">10uF/16V</text>
<text x="99.1" y="114.8">1uF/6.3V</text>
<text x="111.8" y="114.8">0.1uF/6.3V(10%)</text>
<text x="73.7" y="125">J39</text>
<text x="99.1" y="130">C51</text>
<text x="106.7" y="130">5.6pF</text>
<text x="99.1" y="135.1">C32</text>
<text x="111.8" y="135.1">C34</text>
<text x="99.1" y="140.2">NC</text>
<text x="111.8" y="140.2">NC</text>
<text x="330.2" y="155.4">U20</text>
<text x="335.3" y="155.4">13PIN_0.3mm</text>
<text x="264.2" y="165.6">C53</text>
<text x="284.5" y="165.6">C50</text>
<text x="68.6" y="173.2">R58</text>
<text x="81.3" y="173.2">0(1%)</text>
<text x="264.2" y="170.7">1uF/16V(10%)</text>
<text x="284.5" y="170.7">0.1uF/6.3V(10%)</text>
<text x="170.2" y="175.8">ESP32-DOWDQ6</text>
<text x="233.7" y="175.8">U8</text>
<text x="248.9" y="191">C60</text>
<text x="248.9" y="196.1">0.1uF/6.3V(10%)</text>
<text x="58.4" y="206.2">U9</text>
<text x="71.1" y="206.2">W25R128JVPIQ</text>
<text x="124.5" y="218.9">R67</text>
<text x="132.1" y="218.9">R66</text>
<text x="124.5" y="224">10K</text>
<text x="132.1" y="224">10K</text>
</g>
<g font-size="2.2" fill="#0f0">
<text x="315" y="252">B</text>
<text x="375.9" y="257">3</text>
<text x="391.2" y="257">6</text>
</g>
</svg>
